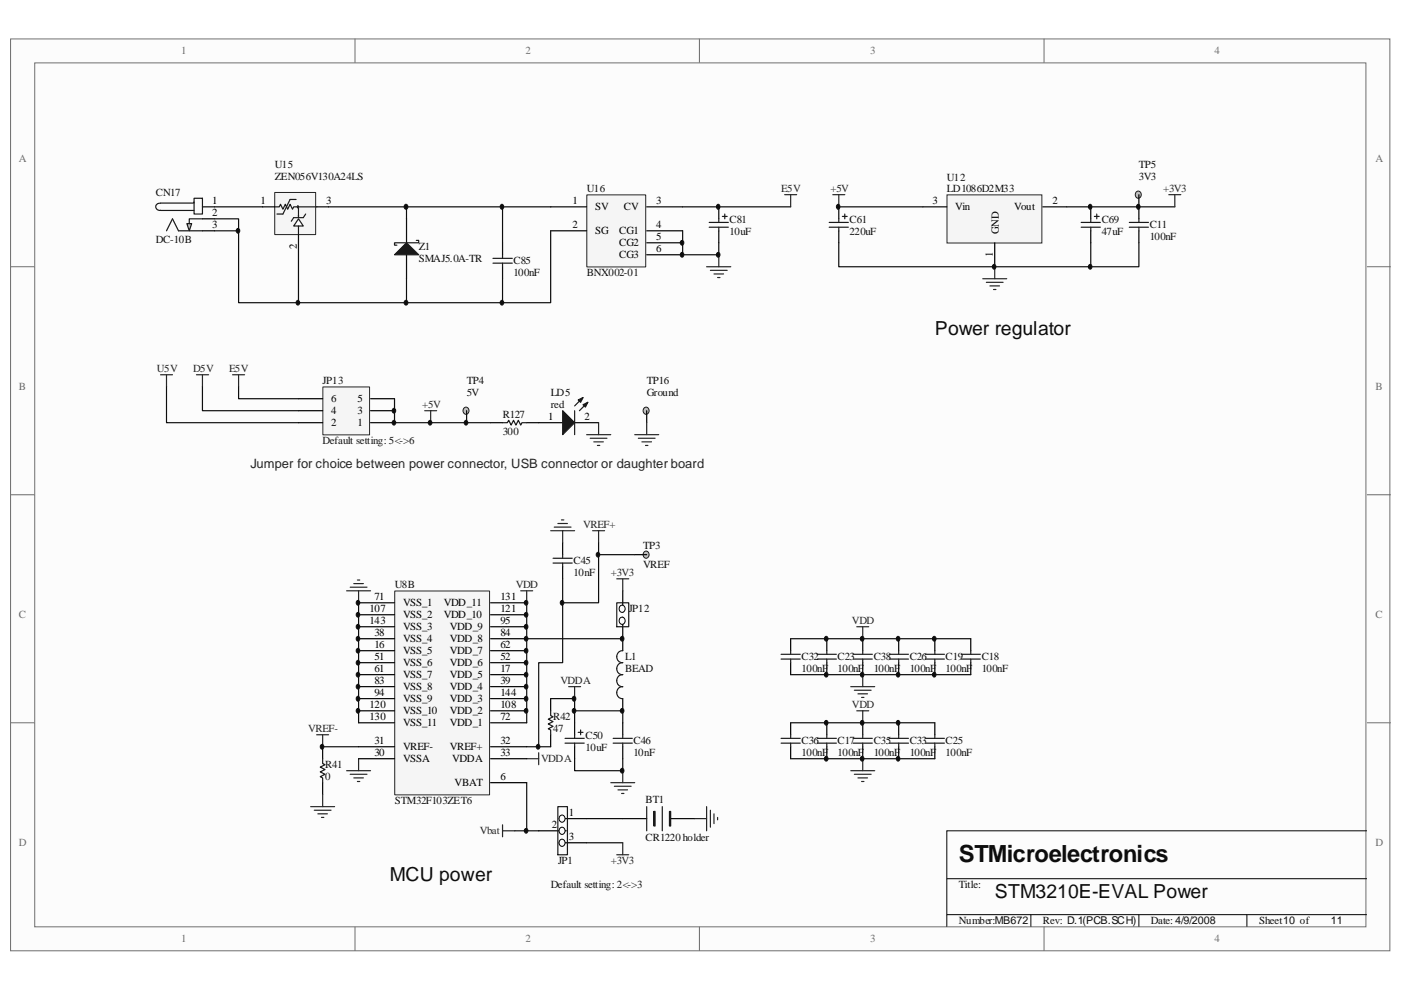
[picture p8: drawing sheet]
<svg xmlns="http://www.w3.org/2000/svg" width="297mm" height="210mm" viewBox="0 0 297 210" stroke-linecap="round" stroke-linejoin="round" font-family="sans-serif">
<path d="M2.3 8.3h292.4v193.3h-292.4z" fill="#fcfcfc"/>
<path d="M2.2 8.3h292.5v193.3h-292.5z" fill="none" stroke="#6e6e6e" stroke-width=".21"/>
<path d="M7.4 13.4h282.2v183.1h-282.2z" fill="#fcfcfc"/>
<g fill="none" stroke="#6e6e6e" stroke-width=".21">
<path d="M7.4 13.3h282.2v183.2h-282.2zM75.3 8.2v5.1M148.3 8.2v5.1M221.4 8.2v5.1M2.2 56.6h5.1M289.8 56.6h5.1M2.2 104.9h5.1M289.8 104.9h5.1M2.2 153.2h5.1M289.8 153.2h5.1M75.3 196.5v5.1M148.3 196.5v5.1"/>
<path d="M221.4 196.5v5.1"/>
</g>
<path d="M289.8 176.1h-89.1v20.4M200.7 186.3h89.1M200.7 193.9h89.1M218.6 193.9v2.6M241.5 193.9v2.6M264.4 193.9v2.6" fill="none" stroke="#000" stroke-width=".21"/>
<path d="M200.8 41.4h20.1v10.1h-20.1z" fill="#f5f5f5"/>
<path d="M200.8 41.3h20.1v10.2h-20.1z" fill="none" stroke="#262626" stroke-width=".21"/>
<path d="M177.8 43.9v2.5M177.8 48.9v2.6M195.7 43.9h5M210.9 51.5v5.1M221.1 43.9h5.1M231.3 43.9v2.5M231.3 48.9v2.6M241.5 43.9v2.5M241.5 48.9v2.6" fill="none" stroke="#000" stroke-width=".25"/>
<g fill="none" stroke="#1c1c1c" stroke-width=".25">
<path d="M175.8 47.2h4.1M175.8 48.2h4.1M177.8 46.4v.8M177.8 48.2v.7M178.6 45.9h1M179.1 45.4v1M229.2 47.2h4.1M229.2 48.2h4.1M231.3 46.4v.8M231.3 48.2v.7M232 45.9h1M232.5 45.4v1"/>
<path d="M239.4 47.2h4.1M239.4 48.2h4.1M241.5 46.4v.8M241.5 48.2v.7"/>
</g>
<path d="M177.8 51.5v5.1h63.7v-5.1M177.8 43.9h17.9M231.3 51.5v5.1" fill="none" stroke="#0e0e0e" stroke-width=".25"/>
<path d="M176.6 41.3h2.5M177.8 41.3v2.6M208.4 59.1h5M209.1 59.9h3.6M210.9 56.6v2.5M209.9 60.6h2M210.6 61.4h.6" fill="none" stroke="#262626" stroke-width=".25"/>
<path d="M240.9 40.7a.68 .68 0 0 1 .9 .1 .68 .68 0 0 1 0 .9 .68 .68 0 0 1-.9 .1 .92 .92 0 0 1 0-1.1z" fill-rule="evenodd" fill="#c0c0c0"/>
<path d="M240.9 40.7a.68 .68 0 0 1 .9 .1 .68 .68 0 0 1 0 .9 .68 .68 0 0 1-.9 .1 .92 .92 0 0 1 0-1.1z" fill="none" stroke="#1c1c1c" stroke-width=".21"/>
<path d="M241.5 41.3v2.6" fill="none" stroke="#000" stroke-width=".25"/>
<path d="M226.2 43.9h22.9" fill="none" stroke="#0e0e0e" stroke-width=".25"/>
<path d="M124.5 41.4h12.4v15.2h-12.4z" fill="#f5f5f5"/>
<path d="M124.4 41.3h12.5v15.3h-12.5z" fill="none" stroke="#262626" stroke-width=".21"/>
<path d="M116.8 43.9h7.6M116.8 48.9h7.6M137.1 43.9h7.6M137.1 48.9h7.6M137.1 51.5h7.6M137.1 54h7.6M152.4 43.9v2.5M152.4 48.9v2.6" fill="none" stroke="#000" stroke-width=".25"/>
<path d="M150.4 47.2h4M150.4 48.2h4M152.4 46.4v.8M152.4 48.2v.7M153.2 45.9h1M153.7 45.4v1" fill="none" stroke="#1c1c1c" stroke-width=".25"/>
<path d="M144.7 48.9v5.1h7.7v-2.5M144.7 43.9h22.9" fill="none" stroke="#0e0e0e" stroke-width=".25"/>
<path d="M149.8 56.6h5.1M150.6 57.3h3.6M151.4 58.1h2M152.1 58.8h.6M152.4 54v2.6M166.4 41.3h2.5M167.6 41.3v2.6" fill="none" stroke="#262626" stroke-width=".25"/>
<path d="M98.4 86.5a.67 .67 0 0 1 .9 .1 .67 .67 0 0 1 0 .9 .67 .67 0 0 1-.9 .1 .86 .86 0 0 1 0-1.1z" fill-rule="evenodd" fill="#c0c0c0"/>
<path d="M98.4 86.5a.67 .67 0 0 1 .9 .1 .67 .67 0 0 1 0 .9 .67 .67 0 0 1-.9 .1 .86 .86 0 0 1 0-1.1z" fill="none" stroke="#1c1c1c" stroke-width=".21"/>
<path d="M98.9 87.1v2.5M104 89.6h2.5M111.7 89.6h7.6M121.8 89.6h5.1" fill="none" stroke="#000" stroke-width=".25"/>
<path d="M90 87.1h2.6M91.3 87.1v2.5" fill="none" stroke="#262626" stroke-width=".25"/>
<path d="M106.5 89.6h1.1l.3-.5 .5 1 .5-1 .5 1 .5-1 .5 1 .3-.5h1" fill="none" stroke="#1c1c1c" stroke-width=".25"/>
<path d="M119.3 87.1l2.5 2.5-2.5 2.6z" fill="#1c1c1c"/>
<path d="M119.3 87.1l2.5 2.5-2.5 2.6zM123.6 84.3l-1.8 1.8M124.6 85.3l-1.8 1.8" fill="none" stroke="#1c1c1c" stroke-width=".25"/>
<path d="M123.6 85.8l1-.5-.5 1z" fill="#1c1c1c"/>
<path d="M123.6 85.8l1-.5-.5 1z" fill="none" stroke="#1c1c1c" stroke-width=".25"/>
<path d="M122.6 84.8l1-.5-.5 1z" fill="#1c1c1c"/>
<path d="M121.8 87.1v5.1M122.6 84.8l1-.5-.5 1z" fill="none" stroke="#1c1c1c" stroke-width=".25"/>
<path d="M124.4 92.2h5.1M125.1 92.9h3.6M125.9 93.7h2M126.7 94.4h.5M126.9 89.6v2.6" fill="none" stroke="#262626" stroke-width=".25"/>
<path d="M136.5 86.5a.67 .67 0 0 1 .9 .1 .67 .67 0 0 1 0 .9 .67 .67 0 0 1-.9 .1 .86 .86 0 0 1 0-1.1z" fill-rule="evenodd" fill="#c0c0c0"/>
<path d="M136.5 86.5a.67 .67 0 0 1 .9 .1 .67 .67 0 0 1 0 .9 .67 .67 0 0 1-.9 .1 .86 .86 0 0 1 0-1.1z" fill="none" stroke="#1c1c1c" stroke-width=".21"/>
<path d="M42.9 43.9h2.6M42.9 48.9h2.6M42.9 46.4h2.6M137.1 87.1v2.5" fill="none" stroke="#000" stroke-width=".25"/>
<path d="M134.6 92.2h5.1M135.3 92.9h3.6M136.1 93.7h2M136.9 94.4h.5M137.1 89.6v2.6" fill="none" stroke="#262626" stroke-width=".25"/>
<path d="M34 43.1a.78 .78 0 0 0-1 .7 .78 .78 0 0 0 1 .8M34 44.6h7.1M37.8 48.9h5.1M41.1 42h1.8v3.4h-1.8zM41.1 42.8v.3h-7.1" fill="none" stroke="#1c1c1c" stroke-width=".25"/>
<path d="M39.6 47.4h1l-.5 1.5z" fill="#c0c0c0"/>
<path d="M39.6 47.4h1l-.5 1.5zM42.9 46.4h-2.8v1" fill="none" stroke="#1c1c1c" stroke-width=".25"/>
<path d="M36.6 46.4l1.2 2.5z" fill="#c0c0c0"/>
<path d="M36.6 46.4l1.2 2.5z" fill="none" stroke="#1c1c1c" stroke-width=".25"/>
<path d="M36.6 46.4l-1.3 2.5z" fill="#c0c0c0"/>
<path d="M36.6 46.4l-1.3 2.5z" fill="none" stroke="#1c1c1c" stroke-width=".25"/>
<path d="M86.2 46.4v5.1M86.2 54v5.1" fill="none" stroke="#000" stroke-width=".25"/>
<path d="M83.6 54l2.6-2.5 2.6 2.5z" fill="#1c1c1c"/>
<path d="M86.2 51.5l2.6 2.5h-5.2zM88.3 51h.5v.5h-5.2v.5h.6M104.5 55.8h4.1M104.5 54.8h4.1M106.5 54v.8M106.5 55.8v.8" fill="none" stroke="#1c1c1c" stroke-width=".25"/>
<path d="M106.5 51.5v2.5M106.5 56.6v2.5" fill="none" stroke="#000" stroke-width=".25"/>
<path d="M45.5 46.4h5.1v2.5h-5.1M45.5 43.9h10.2M50.6 48.9v15.3h12.7v-12M69.7 43.9h47.1M86.2 43.9v2.5M86.2 59.1v5.1M106.5 43.9v7.6M106.5 59.1v5.1M116.8 48.9v15.3h-53.5" fill="none" stroke="#0e0e0e" stroke-width=".25"/>
<path d="M58.3 40.9h8.6v8.8h-8.6z" fill="#f5f5f5"/>
<path d="M58.2 40.8h8.7v8.9h-8.7z" fill="none" stroke="#262626" stroke-width=".21"/>
<path d="M58.2 43.9h1l.3-.6 .5 1.1 .5-1.1 .5 1.1 .5-1.1 .5 1.1 .3-.5h1M61.5 42.3l-1.5 3.1" fill="none" stroke="#1c1c1c" stroke-width=".25"/>
<path d="M63.3 46.4l1 1.5h-2z" fill="#fefefe"/>
<path d="M58.7 45.4h1.3M61.5 42.3h1.3M63.3 46.4l1 1.5h-2zM63.3 47.9v1.8M64.8 45.4l-.5 .7h-2l-.5 .8M67.1 43.9h-3.8v2.2" fill="none" stroke="#1c1c1c" stroke-width=".25"/>
<path d="M55.7 43.9h2.5M63.3 49.7v2.5M67.1 43.9h2.6" fill="none" stroke="#000" stroke-width=".25"/>
<path d="M63.1 43.7h.2l-.1 .4z" fill-rule="evenodd" fill="#c0c0c0"/>
<path d="M63.1 43.7h.2l-.1 .4z" fill="none" stroke="#1c1c1c" stroke-width=".21"/>
<path d="M247.8 41.3h2.6M249.1 41.3v2.6" fill="none" stroke="#262626" stroke-width=".25"/>
<path d="M68.5 82.1h9.9v10.1h-9.9z" fill="#f5f5f5"/>
<path d="M68.4 82h10v10.2h-10z" fill="none" stroke="#262626" stroke-width=".21"/>
<g fill="none" stroke="#000" stroke-width=".25">
<path d="M63.3 89.6h5.1M63.3 87.1h5.1M63.3 84.5h5.1M78.6 89.6h5M78.6 87.1h5M78.6 84.5h5M132 130.9v7.1M68.4 158.3v2.6M116.8 148.1v2.6M116.8 155.8v2.5M121.8 153.2v2.6M121.8 158.3v2.6"/>
<path d="M132 148.1v2.6M132 153.2v2.6M132 158.3v2.6M68.4 165.9v2.6"/>
</g>
<path d="M35.3 82v7.6h28M42.9 82v5.1h20.4M50.6 82v2.5h12.7M83.6 84.5v5.1h20.4M76 127.8v25.4M68.4 158.3h7.6M121.8 160.9v2.5h10.2v-2.5" fill="none" stroke="#0e0e0e" stroke-width=".25"/>
<g fill="none" stroke="#262626" stroke-width=".25">
<path d="M34 79.5h2.6M35.3 79.5v2.5M41.7 79.5h2.5M42.9 79.5v2.5M49.3 79.5h2.6M50.6 79.5v2.5M73.5 125.3h5.1M74.2 124.5h3.6M75 123.7h2M75.8 123h.5M76 125.3v2.5M67.1 155.8h2.6"/>
<path d="M68.4 155.8v2.5M65.9 171h5M66.6 171.8h3.6M67.4 172.6h2M68.2 173.3h.5M68.4 168.5v2.5M73.5 163.4h5.1M74.2 164.2h3.6M75 164.9h2M75.8 165.7h.5M76 160.9v2.5M129.5 165.9h5.1"/>
<path d="M130.3 166.7h3.5M131 167.5h2.1M131.8 168.2h.5M132 163.4v2.5"/>
</g>
<g fill="none" stroke="#1c1c1c" stroke-width=".25">
<path d="M132 138a1.27 1.27 0 0 0-1.2 1.2 1.27 1.27 0 0 0 1.2 1.3 1.27 1.27 0 0 0-1.2 1.3 1.27 1.27 0 0 0 1.2 1.2 1.29 1.29 0 0 0-1.2 1.3 1.29 1.29 0 0 0 1.2 1.3 1.25 1.25 0 0 0-1.2 1.3 1.25 1.25 0 0 0 1.2 1.2M116.8 150.7v1l.5 .3-1.1 .5 1.1 .5-1.1 .5 1.1 .5-1.1 .5 .6 .3v1M119.8 156.5h4.1M119.8 157.6h4.1M121.8 155.8v.7M121.8 157.6v.7M122.6 155.3h1M123.1 154.8v1M130 156.5h4.1M130 157.6h4.1M132 155.8v.7M132 157.6v.7"/>
<path d="M68.4 160.9v1l.5 .2-1 .5 1 .6-1 .5 1 .5-1 .5 .5 .2v1"/>
</g>
<path d="M131.4 131.1a.68 .68 0 0 1 1 .1 .68 .68 0 0 1 0 .9 .68 .68 0 0 1-1 .1 .92 .92 0 0 1 0-1.1z" fill-rule="evenodd" fill="#fcfcfc"/>
<path d="M131.4 131.1a.68 .68 0 0 1 1 .1 .68 .68 0 0 1 0 .9 .68 .68 0 0 1-1 .1 .92 .92 0 0 1 0-1.1z" fill="none" stroke="#000" stroke-width=".21"/>
<path d="M132 125.3v4.5" fill="none" stroke="#000" stroke-width=".25"/>
<path d="M131.4 128.5a.68 .68 0 0 1 1 .1 .68 .68 0 0 1 0 .9 .68 .68 0 0 1-1 .1 .92 .92 0 0 1 0-1.1z" fill-rule="evenodd" fill="#fcfcfc"/>
<path d="M131.4 128.5a.68 .68 0 0 1 1 .1 .68 .68 0 0 1 0 .9 .68 .68 0 0 1-1 .1 .92 .92 0 0 1 0-1.1z" fill="none" stroke="#000" stroke-width=".21"/>
<path d="M130.8 127.8h2.5v5.1h-2.5zM137.1 171v5.1M138.6 172h.3v3.1h-.3zM138.8 172v3.1M140.4 171v5.1M141.9 172h.3v3.1h-.3zM142.1 172v3.1" fill="none" stroke="#1c1c1c" stroke-width=".25"/>
<g fill="none" stroke="#262626" stroke-width=".25">
<path d="M110.4 125.3h2.5M111.7 125.3v2.5M130.8 122.7h2.5M132 122.7v2.6M120.6 145.6h2.5M121.8 145.6v2.5M106.5 174.9v2.5M106.5 176.1h2.6M147.3 173.6h2.5M149.8 171v5.1M150.6 171.8v3.6M151.4 172.6v2"/>
<path d="M152.1 173.3v.5"/>
</g>
<path d="M111.7 127.8v25.4M121.8 150.7v2.5M109.1 176.1h5.1" fill="none" stroke="#0e0e0e" stroke-width=".25"/>
<path d="M118.5 178.7h5.9M132 173.6h5.1M142.2 173.6h5.1" fill="none" stroke="#000" stroke-width=".25"/>
<path d="M118.7 178.1a.67 .67 0 0 1 .9 .1 .67 .67 0 0 1 0 .9 .67 .67 0 0 1-.9 .1 .86 .86 0 0 1 0-1.1z" fill-rule="evenodd" fill="#fcfcfc"/>
<path d="M118.7 178.1a.67 .67 0 0 1 .9 .1 .67 .67 0 0 1 0 .9 .67 .67 0 0 1-.9 .1 .86 .86 0 0 1 0-1.1z" fill="none" stroke="#000" stroke-width=".21"/>
<path d="M114.2 176.1h5.9" fill="none" stroke="#000" stroke-width=".25"/>
<path d="M118.7 175.6a.67 .67 0 0 1 .9 .1 .67 .67 0 0 1 0 .9 .67 .67 0 0 1-.9 .1 .86 .86 0 0 1 0-1.1z" fill-rule="evenodd" fill="#fcfcfc"/>
<path d="M118.7 175.6a.67 .67 0 0 1 .9 .1 .67 .67 0 0 1 0 .9 .67 .67 0 0 1-.9 .1 .86 .86 0 0 1 0-1.1z" fill="none" stroke="#000" stroke-width=".21"/>
<path d="M118.5 173.6h5.9" fill="none" stroke="#000" stroke-width=".25"/>
<path d="M118.7 173a.67 .67 0 0 1 .9 .1 .67 .67 0 0 1 0 .9 .67 .67 0 0 1-.9 .1 .86 .86 0 0 1 0-1.1z" fill-rule="evenodd" fill="#fcfcfc"/>
<path d="M118.7 173a.67 .67 0 0 1 .9 .1 .67 .67 0 0 1 0 .9 .67 .67 0 0 1-.9 .1 .86 .86 0 0 1 0-1.1z" fill="none" stroke="#000" stroke-width=".21"/>
<path d="M117.3 118.4h4M117.3 119.4h4M119.3 117.6v.8M119.3 119.4v.7M118.3 171h2v10.2h-2z" fill="none" stroke="#1c1c1c" stroke-width=".25"/>
<path d="M111.7 135.4h20.3M111.7 158.3h5.1M116.8 148.1h5v2.6h10.2v2.5M111.7 165.9v10.2M124.4 173.6h7.6M124.4 178.7h7.6" fill="none" stroke="#0e0e0e" stroke-width=".25"/>
<path d="M116.8 112.5h5M117.5 111.8h3.6M118.3 111h2M119 110.2h.5M119.3 112.5v2.6M125.6 112.5h2.6M126.9 112.5v2.6M114.2 159.6v2.5M111.7 160.9h2.5M132 178.7v2.5M130.8 181.2h2.5" fill="none" stroke="#262626" stroke-width=".25"/>
<path d="M119.3 115.1v2.5M119.3 120.1v2.6" fill="none" stroke="#000" stroke-width=".25"/>
<path d="M136.5 117.1a.67 .67 0 0 1 .9 0 .67 .67 0 0 1 0 1 .67 .67 0 0 1-.9 0 .86 .86 0 0 1 0-1z" fill-rule="evenodd" fill="#c0c0c0"/>
<path d="M136.5 117.1a.67 .67 0 0 1 .9 0 .67 .67 0 0 1 0 1 .67 .67 0 0 1-.9 0 .86 .86 0 0 1 0-1z" fill="none" stroke="#1c1c1c" stroke-width=".21"/>
<path d="M134.6 117.6h2.5" fill="none" stroke="#000" stroke-width=".25"/>
<path d="M126.9 115.1v12.7h-7.6M126.9 117.6h7.7M119.3 122.7v17.8h-5.1v17.8" fill="none" stroke="#0e0e0e" stroke-width=".25"/>
<path d="M83.7 125.3h20.1v43.2h-20.1z" fill="#f5f5f5"/>
<path d="M83.7 125.3h20.1v43.2h-20.1z" fill="none" stroke="#262626" stroke-width=".21"/>
<g fill="none" stroke="#000" stroke-width=".25">
<path d="M76 138h7.6M76 135.4h7.6M76 127.8h7.6M76 132.9h7.6M76 130.3h7.6M104 138h7.7M104 135.4h7.7M104 127.8h7.7M104 132.9h7.7M104 130.3h7.7M167.6 135.4v2.6M175.3 135.4v2.6"/>
<path d="M182.9 135.4v2.6M190.5 135.4v2.6M198.2 135.4v2.6M205.8 135.4v2.6M76 143h7.6M76 158.3h7.6M76 145.6h7.6M76 140.5h7.6M76 150.7h7.6M76 153.2h7.6M76 148.1h7.6M104 143h7.7"/>
<path d="M104 158.3h7.7M104 145.6h7.7M104 140.5h7.7M104 150.7h7.7M104 153.2h7.7M104 148.1h7.7M167.6 140.5v2.5M167.6 153.2v2.6M167.6 158.3v2.6M175.3 140.5v2.5M175.3 153.2v2.6M175.3 158.3v2.6"/>
<path d="M182.9 140.5v2.5M182.9 153.2v2.6M182.9 158.3v2.6M190.5 140.5v2.5M190.5 153.2v2.6M190.5 158.3v2.6M198.2 140.5v2.5M198.2 153.2v2.6M198.2 158.3v2.6M205.8 140.5v2.5M76 160.9h7.6M104 165.9h7.7"/>
<path d="M104 160.9h7.7"/>
</g>
<g fill="none" stroke="#1c1c1c" stroke-width=".25">
<path d="M165.6 139.7h4.1M165.6 138.7h4.1M167.6 138v.7M167.6 139.7v.8M173.3 139.7h4M173.3 138.7h4M175.3 138v.7M175.3 139.7v.8M180.9 139.7h4.1M180.9 138.7h4.1M182.9 138v.7M182.9 139.7v.8"/>
<path d="M188.5 139.7h4.1M188.5 138.7h4.1M190.5 138v.7M190.5 139.7v.8M196.2 139.7h4M196.2 138.7h4M198.2 138v.7M198.2 139.7v.8M203.8 139.7h4.1M203.8 138.7h4.1M205.8 138v.7M205.8 139.7v.8"/>
<path d="M165.6 157.6h4.1M165.6 156.5h4.1M167.6 155.8v.7M167.6 157.6v.7M173.3 157.6h4M173.3 156.5h4M175.3 155.8v.7M175.3 157.6v.7M180.9 157.6h4.1M180.9 156.5h4.1M182.9 155.8v.7M182.9 157.6v.7"/>
<path d="M188.5 157.6h4.1M188.5 156.5h4.1M190.5 155.8v.7M190.5 157.6v.7M196.2 157.6h4M196.2 156.5h4M198.2 155.8v.7M198.2 157.6v.7"/>
</g>
<path d="M167.6 135.4h38.2M167.6 143h38.2M167.6 153.2h30.6M167.6 160.9h30.6" fill="none" stroke="#0e0e0e" stroke-width=".25"/>
<g fill="none" stroke="#262626" stroke-width=".25">
<path d="M181.6 132.9h2.6M182.9 132.9v2.5M180.4 145.6h5.1M181.1 146.3h3.6M181.6 150.7h2.6M181.9 147.1h2M182.7 147.9h.5M182.9 143v2.6M182.9 150.7v2.5M180.4 163.4h5.1M181.1 164.2h3.6M181.9 164.9h2"/>
<path d="M182.7 165.7h.5M182.9 160.9v2.5"/>
</g>
<path d="M50.3 48.5a.45 .45 0 0 1 .5 .4 .45 .45 0 0 1-.5 .5 .6 .6 0 0 1 0-.9z" fill-rule="evenodd" fill="#0e0e0e"/>
<path d="M50.3 48.5a.45 .45 0 0 1 .5 .4 .45 .45 0 0 1-.5 .5 .6 .6 0 0 1 0-.9z" fill="none" stroke="#0e0e0e" stroke-width=".21"/>
<path d="M63 63.7a.45 .45 0 0 1 .5 .5 .45 .45 0 0 1-.5 .4 .6 .6 0 0 1 0-.9z" fill-rule="evenodd" fill="#0e0e0e"/>
<path d="M63 63.7a.45 .45 0 0 1 .5 .5 .45 .45 0 0 1-.5 .4 .6 .6 0 0 1 0-.9z" fill="none" stroke="#0e0e0e" stroke-width=".21"/>
<path d="M68.1 157.9a.46 .46 0 0 1 .6 .4 .46 .46 0 0 1-.6 .5 .61 .61 0 0 1 0-.9z" fill-rule="evenodd" fill="#0e0e0e"/>
<path d="M68.1 157.9a.46 .46 0 0 1 .6 .4 .46 .46 0 0 1-.6 .5 .61 .61 0 0 1 0-.9z" fill="none" stroke="#0e0e0e" stroke-width=".21"/>
<path d="M75.7 150.3a.45 .45 0 0 1 .6 .4 .45 .45 0 0 1-.6 .4 .6 .6 0 0 1 0-.8z" fill-rule="evenodd" fill="#0e0e0e"/>
<path d="M75.7 150.3a.45 .45 0 0 1 .6 .4 .45 .45 0 0 1-.6 .4 .6 .6 0 0 1 0-.8z" fill="none" stroke="#0e0e0e" stroke-width=".21"/>
<path d="M75.7 147.7a.47 .47 0 0 1 .6 .4 .47 .47 0 0 1-.6 .5 .64 .64 0 0 1 0-.9z" fill-rule="evenodd" fill="#0e0e0e"/>
<path d="M75.7 147.7a.47 .47 0 0 1 .6 .4 .47 .47 0 0 1-.6 .5 .64 .64 0 0 1 0-.9z" fill="none" stroke="#0e0e0e" stroke-width=".21"/>
<path d="M75.7 145.2a.45 .45 0 0 1 .6 .4 .45 .45 0 0 1-.6 .4 .6 .6 0 0 1 0-.8z" fill-rule="evenodd" fill="#0e0e0e"/>
<path d="M75.7 145.2a.45 .45 0 0 1 .6 .4 .45 .45 0 0 1-.6 .4 .6 .6 0 0 1 0-.8z" fill="none" stroke="#0e0e0e" stroke-width=".21"/>
<path d="M75.7 142.6a.45 .45 0 0 1 .6 .4 .45 .45 0 0 1-.6 .5 .6 .6 0 0 1 0-.9z" fill-rule="evenodd" fill="#0e0e0e"/>
<path d="M75.7 142.6a.45 .45 0 0 1 .6 .4 .45 .45 0 0 1-.6 .5 .6 .6 0 0 1 0-.9z" fill="none" stroke="#0e0e0e" stroke-width=".21"/>
<path d="M75.7 140.1a.45 .45 0 0 1 .6 .4 .45 .45 0 0 1-.6 .4 .6 .6 0 0 1 0-.8z" fill-rule="evenodd" fill="#0e0e0e"/>
<path d="M75.7 140.1a.45 .45 0 0 1 .6 .4 .45 .45 0 0 1-.6 .4 .6 .6 0 0 1 0-.8z" fill="none" stroke="#0e0e0e" stroke-width=".21"/>
<path d="M75.7 137.5a.46 .46 0 0 1 .6 .5 .46 .46 0 0 1-.6 .4 .61 .61 0 0 1 0-.9z" fill-rule="evenodd" fill="#0e0e0e"/>
<path d="M75.7 137.5a.46 .46 0 0 1 .6 .5 .46 .46 0 0 1-.6 .4 .61 .61 0 0 1 0-.9z" fill="none" stroke="#0e0e0e" stroke-width=".21"/>
<path d="M75.7 135a.46 .46 0 0 1 .6 .4 .46 .46 0 0 1-.6 .5 .61 .61 0 0 1 0-.9z" fill-rule="evenodd" fill="#0e0e0e"/>
<path d="M75.7 135a.46 .46 0 0 1 .6 .4 .46 .46 0 0 1-.6 .5 .61 .61 0 0 1 0-.9z" fill="none" stroke="#0e0e0e" stroke-width=".21"/>
<path d="M75.7 132.4a.46 .46 0 0 1 .6 .5 .46 .46 0 0 1-.6 .4 .61 .61 0 0 1 0-.9z" fill-rule="evenodd" fill="#0e0e0e"/>
<path d="M75.7 132.4a.46 .46 0 0 1 .6 .5 .46 .46 0 0 1-.6 .4 .61 .61 0 0 1 0-.9z" fill="none" stroke="#0e0e0e" stroke-width=".21"/>
<path d="M75.7 129.9a.45 .45 0 0 1 .6 .4 .45 .45 0 0 1-.6 .5 .6 .6 0 0 1 0-.9z" fill-rule="evenodd" fill="#0e0e0e"/>
<path d="M75.7 129.9a.45 .45 0 0 1 .6 .4 .45 .45 0 0 1-.6 .5 .6 .6 0 0 1 0-.9z" fill="none" stroke="#0e0e0e" stroke-width=".21"/>
<path d="M75.7 127.4a.45 .45 0 0 1 .6 .4 .45 .45 0 0 1-.6 .4 .6 .6 0 0 1 0-.8z" fill-rule="evenodd" fill="#0e0e0e"/>
<path d="M75.7 127.4a.45 .45 0 0 1 .6 .4 .45 .45 0 0 1-.6 .4 .6 .6 0 0 1 0-.8z" fill="none" stroke="#0e0e0e" stroke-width=".21"/>
<path d="M83.3 89.2a.45 .45 0 0 1 .6 .4 .45 .45 0 0 1-.6 .5 .6 .6 0 0 1 0-.9z" fill-rule="evenodd" fill="#0e0e0e"/>
<path d="M83.3 89.2a.45 .45 0 0 1 .6 .4 .45 .45 0 0 1-.6 .5 .6 .6 0 0 1 0-.9z" fill="none" stroke="#0e0e0e" stroke-width=".21"/>
<path d="M83.3 86.6a.45 .45 0 0 1 .6 .5 .45 .45 0 0 1-.6 .4 .6 .6 0 0 1 0-.9z" fill-rule="evenodd" fill="#0e0e0e"/>
<path d="M83.3 86.6a.45 .45 0 0 1 .6 .5 .45 .45 0 0 1-.6 .4 .6 .6 0 0 1 0-.9z" fill="none" stroke="#0e0e0e" stroke-width=".21"/>
<path d="M85.9 63.7a.46 .46 0 0 1 .6 .5 .46 .46 0 0 1-.6 .4 .59 .59 0 0 1 0-.9z" fill-rule="evenodd" fill="#0e0e0e"/>
<path d="M85.9 63.7a.46 .46 0 0 1 .6 .5 .46 .46 0 0 1-.6 .4 .59 .59 0 0 1 0-.9z" fill="none" stroke="#0e0e0e" stroke-width=".21"/>
<path d="M85.9 43.4a.47 .47 0 0 1 .6 .4 .47 .47 0 0 1-.6 .5 .63 .63 0 0 1 0-.9z" fill-rule="evenodd" fill="#0e0e0e"/>
<path d="M85.9 43.4a.47 .47 0 0 1 .6 .4 .47 .47 0 0 1-.6 .5 .63 .63 0 0 1 0-.9z" fill="none" stroke="#0e0e0e" stroke-width=".21"/>
<path d="M91 89.2a.45 .45 0 0 1 .6 .4 .45 .45 0 0 1-.6 .5 .6 .6 0 0 1 0-.9z" fill-rule="evenodd" fill="#0e0e0e"/>
<path d="M91 89.2a.45 .45 0 0 1 .6 .4 .45 .45 0 0 1-.6 .5 .6 .6 0 0 1 0-.9z" fill="none" stroke="#0e0e0e" stroke-width=".21"/>
<path d="M98.6 89.2a.45 .45 0 0 1 .6 .4 .45 .45 0 0 1-.6 .5 .6 .6 0 0 1 0-.9z" fill-rule="evenodd" fill="#0e0e0e"/>
<path d="M98.6 89.2a.45 .45 0 0 1 .6 .4 .45 .45 0 0 1-.6 .5 .6 .6 0 0 1 0-.9z" fill="none" stroke="#0e0e0e" stroke-width=".21"/>
<path d="M106.2 63.7a.45 .45 0 0 1 .6 .5 .45 .45 0 0 1-.6 .4 .6 .6 0 0 1 0-.9z" fill-rule="evenodd" fill="#0e0e0e"/>
<path d="M106.2 63.7a.45 .45 0 0 1 .6 .5 .45 .45 0 0 1-.6 .4 .6 .6 0 0 1 0-.9z" fill="none" stroke="#0e0e0e" stroke-width=".21"/>
<path d="M106.2 43.4a.47 .47 0 0 1 .6 .4 .47 .47 0 0 1-.6 .5 .64 .64 0 0 1 0-.9z" fill-rule="evenodd" fill="#0e0e0e"/>
<path d="M106.2 43.4a.47 .47 0 0 1 .6 .4 .47 .47 0 0 1-.6 .5 .64 .64 0 0 1 0-.9z" fill="none" stroke="#0e0e0e" stroke-width=".21"/>
<path d="M111.4 175.7a.45 .45 0 0 1 .5 .4 .45 .45 0 0 1-.5 .5 .6 .6 0 0 1 0-.9z" fill-rule="evenodd" fill="#0e0e0e"/>
<path d="M111.4 175.7a.45 .45 0 0 1 .5 .4 .45 .45 0 0 1-.5 .5 .6 .6 0 0 1 0-.9z" fill="none" stroke="#0e0e0e" stroke-width=".21"/>
<path d="M111.4 150.3a.45 .45 0 0 1 .5 .4 .45 .45 0 0 1-.5 .4 .6 .6 0 0 1 0-.8z" fill-rule="evenodd" fill="#0e0e0e"/>
<path d="M111.4 150.3a.45 .45 0 0 1 .5 .4 .45 .45 0 0 1-.5 .4 .6 .6 0 0 1 0-.8z" fill="none" stroke="#0e0e0e" stroke-width=".21"/>
<path d="M111.4 147.7a.47 .47 0 0 1 .5 .4 .47 .47 0 0 1-.5 .5 .64 .64 0 0 1 0-.9z" fill-rule="evenodd" fill="#0e0e0e"/>
<path d="M111.4 147.7a.47 .47 0 0 1 .5 .4 .47 .47 0 0 1-.5 .5 .64 .64 0 0 1 0-.9z" fill="none" stroke="#0e0e0e" stroke-width=".21"/>
<path d="M111.4 145.2a.45 .45 0 0 1 .5 .4 .45 .45 0 0 1-.5 .4 .6 .6 0 0 1 0-.8z" fill-rule="evenodd" fill="#0e0e0e"/>
<path d="M111.4 145.2a.45 .45 0 0 1 .5 .4 .45 .45 0 0 1-.5 .4 .6 .6 0 0 1 0-.8z" fill="none" stroke="#0e0e0e" stroke-width=".21"/>
<path d="M111.4 142.6a.45 .45 0 0 1 .5 .4 .45 .45 0 0 1-.5 .5 .6 .6 0 0 1 0-.9z" fill-rule="evenodd" fill="#0e0e0e"/>
<path d="M111.4 142.6a.45 .45 0 0 1 .5 .4 .45 .45 0 0 1-.5 .5 .6 .6 0 0 1 0-.9z" fill="none" stroke="#0e0e0e" stroke-width=".21"/>
<path d="M111.4 140.1a.45 .45 0 0 1 .5 .4 .45 .45 0 0 1-.5 .4 .6 .6 0 0 1 0-.8z" fill-rule="evenodd" fill="#0e0e0e"/>
<path d="M111.4 140.1a.45 .45 0 0 1 .5 .4 .45 .45 0 0 1-.5 .4 .6 .6 0 0 1 0-.8z" fill="none" stroke="#0e0e0e" stroke-width=".21"/>
<path d="M111.4 137.5a.46 .46 0 0 1 .5 .5 .46 .46 0 0 1-.5 .4 .61 .61 0 0 1 0-.9z" fill-rule="evenodd" fill="#0e0e0e"/>
<path d="M111.4 137.5a.46 .46 0 0 1 .5 .5 .46 .46 0 0 1-.5 .4 .61 .61 0 0 1 0-.9z" fill="none" stroke="#0e0e0e" stroke-width=".21"/>
<path d="M111.4 135a.46 .46 0 0 1 .5 .4 .46 .46 0 0 1-.5 .5 .61 .61 0 0 1 0-.9z" fill-rule="evenodd" fill="#0e0e0e"/>
<path d="M111.4 135a.46 .46 0 0 1 .5 .4 .46 .46 0 0 1-.5 .5 .61 .61 0 0 1 0-.9z" fill="none" stroke="#0e0e0e" stroke-width=".21"/>
<path d="M111.4 132.4a.46 .46 0 0 1 .5 .5 .46 .46 0 0 1-.5 .4 .61 .61 0 0 1 0-.9z" fill-rule="evenodd" fill="#0e0e0e"/>
<path d="M111.4 132.4a.46 .46 0 0 1 .5 .5 .46 .46 0 0 1-.5 .4 .61 .61 0 0 1 0-.9z" fill="none" stroke="#0e0e0e" stroke-width=".21"/>
<path d="M111.4 129.9a.45 .45 0 0 1 .5 .4 .45 .45 0 0 1-.5 .5 .6 .6 0 0 1 0-.9z" fill-rule="evenodd" fill="#0e0e0e"/>
<path d="M111.4 129.9a.45 .45 0 0 1 .5 .4 .45 .45 0 0 1-.5 .5 .6 .6 0 0 1 0-.9z" fill="none" stroke="#0e0e0e" stroke-width=".21"/>
<path d="M111.4 127.4a.45 .45 0 0 1 .5 .4 .45 .45 0 0 1-.5 .4 .6 .6 0 0 1 0-.8z" fill-rule="evenodd" fill="#0e0e0e"/>
<path d="M111.4 127.4a.45 .45 0 0 1 .5 .4 .45 .45 0 0 1-.5 .4 .6 .6 0 0 1 0-.8z" fill="none" stroke="#0e0e0e" stroke-width=".21"/>
<path d="M113.9 157.9a.46 .46 0 0 1 .6 .4 .46 .46 0 0 1-.6 .5 .61 .61 0 0 1 0-.9z" fill-rule="evenodd" fill="#0e0e0e"/>
<path d="M113.9 157.9a.46 .46 0 0 1 .6 .4 .46 .46 0 0 1-.6 .5 .61 .61 0 0 1 0-.9z" fill="none" stroke="#0e0e0e" stroke-width=".21"/>
<path d="M119 127.4a.45 .45 0 0 1 .5 .4 .45 .45 0 0 1-.5 .4 .6 .6 0 0 1 0-.8z" fill-rule="evenodd" fill="#0e0e0e"/>
<path d="M119 127.4a.45 .45 0 0 1 .5 .4 .45 .45 0 0 1-.5 .4 .6 .6 0 0 1 0-.8z" fill="none" stroke="#0e0e0e" stroke-width=".21"/>
<path d="M121.5 150.3a.45 .45 0 0 1 .6 .4 .45 .45 0 0 1-.6 .4 .6 .6 0 0 1 0-.8z" fill-rule="evenodd" fill="#0e0e0e"/>
<path d="M121.5 150.3a.45 .45 0 0 1 .6 .4 .45 .45 0 0 1-.6 .4 .6 .6 0 0 1 0-.8z" fill="none" stroke="#0e0e0e" stroke-width=".21"/>
<path d="M121.5 147.7a.47 .47 0 0 1 .6 .4 .47 .47 0 0 1-.6 .5 .64 .64 0 0 1 0-.9z" fill-rule="evenodd" fill="#0e0e0e"/>
<path d="M121.5 147.7a.47 .47 0 0 1 .6 .4 .47 .47 0 0 1-.6 .5 .64 .64 0 0 1 0-.9z" fill="none" stroke="#0e0e0e" stroke-width=".21"/>
<path d="M126.6 117.2a.45 .45 0 0 1 .6 .4 .45 .45 0 0 1-.6 .4 .6 .6 0 0 1 0-.8z" fill-rule="evenodd" fill="#0e0e0e"/>
<path d="M126.6 117.2a.45 .45 0 0 1 .6 .4 .45 .45 0 0 1-.6 .4 .6 .6 0 0 1 0-.8z" fill="none" stroke="#0e0e0e" stroke-width=".21"/>
<path d="M131.7 163a.46 .46 0 0 1 .6 .4 .46 .46 0 0 1-.6 .4 .61 .61 0 0 1 0-.8z" fill-rule="evenodd" fill="#0e0e0e"/>
<path d="M131.7 163a.46 .46 0 0 1 .6 .4 .46 .46 0 0 1-.6 .4 .61 .61 0 0 1 0-.8z" fill="none" stroke="#0e0e0e" stroke-width=".21"/>
<path d="M131.7 150.3a.45 .45 0 0 1 .6 .4 .45 .45 0 0 1-.6 .4 .6 .6 0 0 1 0-.8z" fill-rule="evenodd" fill="#0e0e0e"/>
<path d="M131.7 150.3a.45 .45 0 0 1 .6 .4 .45 .45 0 0 1-.6 .4 .6 .6 0 0 1 0-.8z" fill="none" stroke="#0e0e0e" stroke-width=".21"/>
<path d="M131.7 135a.46 .46 0 0 1 .6 .4 .46 .46 0 0 1-.6 .5 .61 .61 0 0 1 0-.9z" fill-rule="evenodd" fill="#0e0e0e"/>
<path d="M131.7 135a.46 .46 0 0 1 .6 .4 .46 .46 0 0 1-.6 .5 .61 .61 0 0 1 0-.9z" fill="none" stroke="#0e0e0e" stroke-width=".21"/>
<path d="M144.4 53.6a.46 .46 0 0 1 .6 .4 .46 .46 0 0 1-.6 .5 .61 .61 0 0 1 0-.9z" fill-rule="evenodd" fill="#0e0e0e"/>
<path d="M144.4 53.6a.46 .46 0 0 1 .6 .4 .46 .46 0 0 1-.6 .5 .61 .61 0 0 1 0-.9z" fill="none" stroke="#0e0e0e" stroke-width=".21"/>
<path d="M144.4 51a.45 .45 0 0 1 .6 .5 .45 .45 0 0 1-.6 .4 .6 .6 0 0 1 0-.9z" fill-rule="evenodd" fill="#0e0e0e"/>
<path d="M144.4 51a.45 .45 0 0 1 .6 .5 .45 .45 0 0 1-.6 .4 .6 .6 0 0 1 0-.9z" fill="none" stroke="#0e0e0e" stroke-width=".21"/>
<path d="M152.1 53.6a.46 .46 0 0 1 .6 .4 .46 .46 0 0 1-.6 .5 .61 .61 0 0 1 0-.9z" fill-rule="evenodd" fill="#0e0e0e"/>
<path d="M152.1 53.6a.46 .46 0 0 1 .6 .4 .46 .46 0 0 1-.6 .5 .61 .61 0 0 1 0-.9z" fill="none" stroke="#0e0e0e" stroke-width=".21"/>
<path d="M152.1 43.4a.47 .47 0 0 1 .6 .4 .47 .47 0 0 1-.6 .5 .64 .64 0 0 1 0-.9z" fill-rule="evenodd" fill="#0e0e0e"/>
<path d="M152.1 43.4a.47 .47 0 0 1 .6 .4 .47 .47 0 0 1-.6 .5 .64 .64 0 0 1 0-.9z" fill="none" stroke="#0e0e0e" stroke-width=".21"/>
<path d="M175 160.4a.46 .46 0 0 1 .6 .5 .46 .46 0 0 1-.6 .4 .61 .61 0 0 1 0-.9z" fill-rule="evenodd" fill="#0e0e0e"/>
<path d="M175 160.4a.46 .46 0 0 1 .6 .5 .46 .46 0 0 1-.6 .4 .61 .61 0 0 1 0-.9z" fill="none" stroke="#0e0e0e" stroke-width=".21"/>
<path d="M175 152.8a.45 .45 0 0 1 .6 .4 .45 .45 0 0 1-.6 .5 .6 .6 0 0 1 0-.9z" fill-rule="evenodd" fill="#0e0e0e"/>
<path d="M175 152.8a.45 .45 0 0 1 .6 .4 .45 .45 0 0 1-.6 .5 .6 .6 0 0 1 0-.9z" fill="none" stroke="#0e0e0e" stroke-width=".21"/>
<path d="M175 142.6a.45 .45 0 0 1 .6 .4 .45 .45 0 0 1-.6 .5 .6 .6 0 0 1 0-.9z" fill-rule="evenodd" fill="#0e0e0e"/>
<path d="M175 142.6a.45 .45 0 0 1 .6 .4 .45 .45 0 0 1-.6 .5 .6 .6 0 0 1 0-.9z" fill="none" stroke="#0e0e0e" stroke-width=".21"/>
<path d="M175 135a.46 .46 0 0 1 .6 .4 .46 .46 0 0 1-.6 .5 .61 .61 0 0 1 0-.9z" fill-rule="evenodd" fill="#0e0e0e"/>
<path d="M175 135a.46 .46 0 0 1 .6 .4 .46 .46 0 0 1-.6 .5 .61 .61 0 0 1 0-.9z" fill="none" stroke="#0e0e0e" stroke-width=".21"/>
<path d="M177.5 43.4a.47 .47 0 0 1 .6 .4 .47 .47 0 0 1-.6 .5 .64 .64 0 0 1 0-.9z" fill-rule="evenodd" fill="#0e0e0e"/>
<path d="M177.5 43.4a.47 .47 0 0 1 .6 .4 .47 .47 0 0 1-.6 .5 .64 .64 0 0 1 0-.9z" fill="none" stroke="#0e0e0e" stroke-width=".21"/>
<path d="M182.6 160.4a.46 .46 0 0 1 .6 .5 .46 .46 0 0 1-.6 .4 .61 .61 0 0 1 0-.9z" fill-rule="evenodd" fill="#0e0e0e"/>
<path d="M182.6 160.4a.46 .46 0 0 1 .6 .5 .46 .46 0 0 1-.6 .4 .61 .61 0 0 1 0-.9z" fill="none" stroke="#0e0e0e" stroke-width=".21"/>
<path d="M182.6 152.8a.45 .45 0 0 1 .6 .4 .45 .45 0 0 1-.6 .5 .6 .6 0 0 1 0-.9z" fill-rule="evenodd" fill="#0e0e0e"/>
<path d="M182.6 152.8a.45 .45 0 0 1 .6 .4 .45 .45 0 0 1-.6 .5 .6 .6 0 0 1 0-.9z" fill="none" stroke="#0e0e0e" stroke-width=".21"/>
<path d="M182.6 142.6a.45 .45 0 0 1 .6 .4 .45 .45 0 0 1-.6 .5 .6 .6 0 0 1 0-.9z" fill-rule="evenodd" fill="#0e0e0e"/>
<path d="M182.6 142.6a.45 .45 0 0 1 .6 .4 .45 .45 0 0 1-.6 .5 .6 .6 0 0 1 0-.9z" fill="none" stroke="#0e0e0e" stroke-width=".21"/>
<path d="M182.6 135a.46 .46 0 0 1 .6 .4 .46 .46 0 0 1-.6 .5 .61 .61 0 0 1 0-.9z" fill-rule="evenodd" fill="#0e0e0e"/>
<path d="M182.6 135a.46 .46 0 0 1 .6 .4 .46 .46 0 0 1-.6 .5 .61 .61 0 0 1 0-.9z" fill="none" stroke="#0e0e0e" stroke-width=".21"/>
<path d="M190.2 160.4a.46 .46 0 0 1 .6 .5 .46 .46 0 0 1-.6 .4 .61 .61 0 0 1 0-.9z" fill-rule="evenodd" fill="#0e0e0e"/>
<path d="M190.2 160.4a.46 .46 0 0 1 .6 .5 .46 .46 0 0 1-.6 .4 .61 .61 0 0 1 0-.9z" fill="none" stroke="#0e0e0e" stroke-width=".21"/>
<path d="M190.2 152.8a.45 .45 0 0 1 .6 .4 .45 .45 0 0 1-.6 .5 .6 .6 0 0 1 0-.9z" fill-rule="evenodd" fill="#0e0e0e"/>
<path d="M190.2 152.8a.45 .45 0 0 1 .6 .4 .45 .45 0 0 1-.6 .5 .6 .6 0 0 1 0-.9z" fill="none" stroke="#0e0e0e" stroke-width=".21"/>
<path d="M190.2 142.6a.45 .45 0 0 1 .6 .4 .45 .45 0 0 1-.6 .5 .6 .6 0 0 1 0-.9z" fill-rule="evenodd" fill="#0e0e0e"/>
<path d="M190.2 142.6a.45 .45 0 0 1 .6 .4 .45 .45 0 0 1-.6 .5 .6 .6 0 0 1 0-.9z" fill="none" stroke="#0e0e0e" stroke-width=".21"/>
<path d="M190.2 135a.46 .46 0 0 1 .6 .4 .46 .46 0 0 1-.6 .5 .61 .61 0 0 1 0-.9z" fill-rule="evenodd" fill="#0e0e0e"/>
<path d="M190.2 135a.46 .46 0 0 1 .6 .4 .46 .46 0 0 1-.6 .5 .61 .61 0 0 1 0-.9z" fill="none" stroke="#0e0e0e" stroke-width=".21"/>
<path d="M197.9 142.6a.45 .45 0 0 1 .6 .4 .45 .45 0 0 1-.6 .5 .6 .6 0 0 1 0-.9z" fill-rule="evenodd" fill="#0e0e0e"/>
<path d="M197.9 142.6a.45 .45 0 0 1 .6 .4 .45 .45 0 0 1-.6 .5 .6 .6 0 0 1 0-.9z" fill="none" stroke="#0e0e0e" stroke-width=".21"/>
<path d="M197.9 135a.46 .46 0 0 1 .6 .4 .46 .46 0 0 1-.6 .5 .61 .61 0 0 1 0-.9z" fill-rule="evenodd" fill="#0e0e0e"/>
<path d="M197.9 135a.46 .46 0 0 1 .6 .4 .46 .46 0 0 1-.6 .5 .61 .61 0 0 1 0-.9z" fill="none" stroke="#0e0e0e" stroke-width=".21"/>
<path d="M210.6 56.1a.46 .46 0 0 1 .6 .5 .46 .46 0 0 1-.6 .4 .61 .61 0 0 1 0-.9z" fill-rule="evenodd" fill="#0e0e0e"/>
<path d="M210.6 56.1a.46 .46 0 0 1 .6 .5 .46 .46 0 0 1-.6 .4 .61 .61 0 0 1 0-.9z" fill="none" stroke="#0e0e0e" stroke-width=".21"/>
<path d="M230.9 56.1a.46 .46 0 0 1 .6 .5 .46 .46 0 0 1-.6 .4 .61 .61 0 0 1 0-.9z" fill-rule="evenodd" fill="#0e0e0e"/>
<path d="M230.9 56.1a.46 .46 0 0 1 .6 .5 .46 .46 0 0 1-.6 .4 .61 .61 0 0 1 0-.9z" fill="none" stroke="#0e0e0e" stroke-width=".21"/>
<path d="M230.9 43.4a.47 .47 0 0 1 .6 .4 .47 .47 0 0 1-.6 .5 .64 .64 0 0 1 0-.9z" fill-rule="evenodd" fill="#0e0e0e"/>
<path d="M230.9 43.4a.47 .47 0 0 1 .6 .4 .47 .47 0 0 1-.6 .5 .64 .64 0 0 1 0-.9z" fill="none" stroke="#0e0e0e" stroke-width=".21"/>
<path d="M241.1 43.4a.47 .47 0 0 1 .6 .4 .47 .47 0 0 1-.6 .5 .64 .64 0 0 1 0-.9z" fill-rule="evenodd" fill="#0e0e0e"/>
<path d="M241.1 43.4a.47 .47 0 0 1 .6 .4 .47 .47 0 0 1-.6 .5 .64 .64 0 0 1 0-.9z" fill="none" stroke="#0e0e0e" stroke-width=".21"/>
<text font-size="5" fill="#0e0e0e" x="203.3" y="182.7">STMicroelectronics</text>
<g font-size="4.1" fill="#0e0e0e">
<text x="198.2" y="71">Power regulator</text>
<text x="82.7" y="186.7">MCU power</text>
<text x="210.9" y="190.5">STM3210E-EVAL Power</text>
</g>
<text font-size="2.7" fill="#262626" x="53.1" y="99.2">Jumper for choice between power connector, USB connector or daughter board</text>
<g font-size="2.3" fill="#706f64">
<text x="38.4" y="11.5">1</text>
<text x="111.4" y="11.5">2</text>
<text x="184.5" y="11.5">3</text>
<text x="257.5" y="11.5">4</text>
<text x="4" y="34.4">A</text>
<text x="291.6" y="34.4">A</text>
<text x="4" y="82.7">B</text>
<text x="291.6" y="82.7">B</text>
<text x="4" y="131.1">C</text>
<text x="291.6" y="131.1">C</text>
<text x="4" y="179.4">D</text>
<text x="291.6" y="179.4">D</text>
<text x="38.4" y="199.8">1</text>
<text x="111.4" y="199.8">2</text>
<text x="184.5" y="199.8">3</text>
<text x="257.5" y="199.8">4</text>
</g>
<g font-size="2.3" fill="#0e0e0e">
<text x="58.2" y="35.7">U15</text>
<text x="241.5" y="35.7">TP5</text>
<text x="33" y="41.5">CN17</text>
<text x="58.2" y="38.2">ZEN056V130A24LS</text>
<text x="124.4" y="40.8">U16</text>
<text x="200.7" y="38.5">U12</text>
<text x="200.7" y="40.8">LD1086D2M33</text>
<text x="241.5" y="38.2">3V3</text>
<text x="154.7" y="47.4">C81</text>
<text x="180.1" y="47.4">C61</text>
<text x="233.6" y="47.4">C69</text>
<text x="33" y="51.4">DC-10B</text>
<text x="88.8" y="53">Z1</text>
<text x="154.7" y="49.9">10uF</text>
<text x="180.1" y="49.9">220uF</text>
<text x="233.6" y="49.9">47uF</text>
<text x="243.8" y="48.4">C11</text>
<text x="243.8" y="50.9">100nF</text>
<text x="88.8" y="55.5">SMAJ5.0A-TR</text>
<text x="108.9" y="56">C85</text>
<text x="108.9" y="58.6">100nF</text>
<text x="124.4" y="58.6">BNX002-01</text>
<text x="68.4" y="81.4">JP13</text>
<text x="99" y="81.4">TP4</text>
<text x="99" y="84">5V</text>
<text x="116.8" y="84">LD5</text>
<text x="137.1" y="81.4">TP16</text>
<text x="137.1" y="84">Ground</text>
<text x="106.6" y="88.6">R127</text>
<text x="116.8" y="86.6">red</text>
<text x="106.6" y="92.2">300</text>
<text x="121.6" y="119.6">C45</text>
<text x="136.4" y="116.3">TP3</text>
<text x="83.7" y="124.7">U8B</text>
<text x="121.6" y="122.2">10nF</text>
<text x="136.4" y="120.4">VREF</text>
<text x="133.3" y="129.8">JP12</text>
<text x="132.5" y="140">L1</text>
<text x="132.5" y="142.5">BEAD</text>
<text x="170" y="140">C32</text>
<text x="170" y="142.5">100nF</text>
<text x="177.6" y="140">C23</text>
<text x="177.6" y="142.5">100nF</text>
<text x="185.2" y="140">C38</text>
<text x="185.2" y="142.5">100nF</text>
<text x="192.9" y="140">C26</text>
<text x="192.9" y="142.5">100nF</text>
<text x="200.5" y="140">C19</text>
<text x="200.5" y="142.5">100nF</text>
<text x="208.1" y="140">C18</text>
<text x="208.1" y="142.5">100nF</text>
<text x="117.3" y="152.7">R42</text>
<text x="117.3" y="155.2">47</text>
<text x="124.2" y="156.8">C50</text>
<text x="124.2" y="159.3">10uF</text>
<text x="134.3" y="157.8">C46</text>
<text x="134.3" y="160.3">10nF</text>
<text x="170" y="157.8">C36</text>
<text x="170" y="160.3">100nF</text>
<text x="177.6" y="157.8">C17</text>
<text x="177.6" y="160.3">100nF</text>
<text x="185.2" y="157.8">C35</text>
<text x="185.2" y="160.3">100nF</text>
<text x="192.9" y="157.8">C33</text>
<text x="192.9" y="160.3">100nF</text>
<text x="200.5" y="157.8">C25</text>
<text x="200.5" y="160.3">100nF</text>
<text x="68.9" y="162.9">R41</text>
<text x="68.9" y="165.4">0</text>
<text x="83.7" y="170.5">STM32F103ZET6</text>
<text x="136.9" y="170.3">BT1</text>
<text x="136.9" y="178.4">CR1220 holder</text>
<text x="118.3" y="183.2">JP1</text>
<text x="203.3" y="188.3">Title:</text>
<text x="203.3" y="196">Number:MB672</text>
<text x="221.1" y="196">Rev: D.1(PCB.SCH)</text>
<text x="244" y="196">Date:4/9/2008</text>
<text x="267" y="196">Sheet10 of</text>
<text x="282.2" y="196">11</text>
</g>
<g font-size="2.3" fill="#262626">
<text x="165.6" y="40.8">E5V</text>
<text x="176.1" y="40.8">+5V</text>
<text x="246.6" y="40.8">+3V3</text>
<text x="33.3" y="78.9">U5V</text>
<text x="40.9" y="78.9">D5V</text>
<text x="48.6" y="78.9">E5V</text>
<text x="89.5" y="86.6">+5V</text>
<text x="123.7" y="112">VREF+</text>
<text x="109.4" y="124.7">VDD</text>
<text x="129.5" y="122.2">+3V3</text>
<text x="180.6" y="132.3">VDD</text>
<text x="118.8" y="145.1">VDDA</text>
<text x="65.4" y="155.2">VREF-</text>
<text x="180.6" y="150.2">VDD</text>
<text x="114.7" y="161.6">VDDA</text>
<text x="101.8" y="176.9">Vbat</text>
<text x="129.5" y="183.2">+3V3</text>
</g>
<g font-size="2.3">
<text x="45" y="43.3">1</text>
<text x="45" y="45.8">2</text>
<text x="55.2" y="43.3">1</text>
<text x="69.2" y="43.3">3</text>
<text x="121.4" y="43.3">1</text>
<text x="126.2" y="44.6">SV</text>
<text x="132.3" y="44.6">CV</text>
<text x="139.1" y="43.3">3</text>
<text x="197.7" y="43.3">3</text>
<text x="202.5" y="44.6">Vin</text>
<text x="215" y="44.6">Vout</text>
<text x="223.1" y="43.3">2</text>
<text x="45" y="48.4">3</text>
<text x="62.9" y="52.7" transform="rotate(-90 62.9 52.7)">2</text>
<text x="121.4" y="48.4">2</text>
<text x="126.2" y="49.7">SG</text>
<text x="131.3" y="49.7">CG1</text>
<text x="131.3" y="52.2">CG2</text>
<text x="139.1" y="48.4">4</text>
<text x="139.1" y="50.9">5</text>
<text x="139.1" y="53.5">6</text>
<text x="211.8" y="49.7" transform="rotate(-90 211.8 49.7)">GND</text>
<text x="131.3" y="54.7">CG3</text>
<text x="210.5" y="54.5" transform="rotate(-90 210.5 54.5)">1</text>
<text x="70.2" y="87.8">4</text>
<text x="70.2" y="85.3">6</text>
<text x="75.8" y="87.8">3</text>
<text x="75.8" y="85.3">5</text>
<text x="116.2" y="89.1">1</text>
<text x="123.9" y="89.1">2</text>
<text x="70.2" y="90.4">2</text>
<text x="75.8" y="90.4">1</text>
<text x="78.4" y="129.8">107</text>
<text x="79.4" y="127.3">71</text>
<text x="85.5" y="128.5">VSS_1</text>
<text x="85.5" y="131.1">VSS_2</text>
<text x="94.1" y="131.1">VDD_10</text>
<text x="94.1" y="128.5">VDD_11</text>
<text x="106.1" y="129.8">121</text>
<text x="106.1" y="127.3">131</text>
<text x="78.4" y="132.3">143</text>
<text x="79.4" y="137.5">16</text>
<text x="79.4" y="134.9">38</text>
<text x="85.5" y="136.1">VSS_4</text>
<text x="85.5" y="133.6">VSS_3</text>
<text x="95.4" y="136.1">VDD_8</text>
<text x="95.4" y="133.6">VDD_9</text>
<text x="106.1" y="137.5">62</text>
<text x="106.1" y="134.9">84</text>
<text x="106.1" y="132.3">95</text>
<text x="79.4" y="140">51</text>
<text x="79.4" y="142.5">61</text>
<text x="85.5" y="138.7">VSS_5</text>
<text x="85.5" y="141.3">VSS_6</text>
<text x="85.5" y="143.8">VSS_7</text>
<text x="95.4" y="138.7">VDD_7</text>
<text x="95.4" y="143.8">VDD_5</text>
<text x="95.4" y="141.3">VDD_6</text>
<text x="106.1" y="142.5">17</text>
<text x="106.1" y="140">52</text>
<text x="79.4" y="145.1">83</text>
<text x="79.4" y="147.6">94</text>
<text x="85.5" y="146.3">VSS_8</text>
<text x="85.5" y="148.9">VSS_9</text>
<text x="95.4" y="146.3">VDD_4</text>
<text x="95.4" y="148.9">VDD_3</text>
<text x="106.1" y="145.1">39</text>
<text x="106.1" y="147.6">144</text>
<text x="78.4" y="150.2">120</text>
<text x="78.4" y="152.7">130</text>
<text x="85.5" y="151.4">VSS_10</text>
<text x="85.5" y="154">VSS_11</text>
<text x="95.4" y="154">VDD_1</text>
<text x="95.4" y="151.4">VDD_2</text>
<text x="106.1" y="152.7">72</text>
<text x="106.1" y="150.2">108</text>
<text x="79.4" y="160.3">30</text>
<text x="79.4" y="157.8">31</text>
<text x="85.5" y="161.6">VSSA</text>
<text x="85.5" y="159">VREF-</text>
<text x="95.4" y="159">VREF+</text>
<text x="95.9" y="161.6">VDDA</text>
<text x="106.1" y="160.3">33</text>
<text x="106.1" y="157.8">32</text>
<text x="96.4" y="166.7">VBAT</text>
<text x="106.1" y="165.4">6</text>
<text x="120.6" y="173.1">1</text>
<text x="117" y="175.6">2</text>
<text x="120.6" y="178.1">3</text>
</g>
<g font-size="2.3" fill="#131313">
<text x="68.4" y="94.2">Default setting: 5&lt;-&gt;6</text>
<text x="116.8" y="188.3">Default setting: 2&lt;-&gt;3</text>
</g>
</svg>
